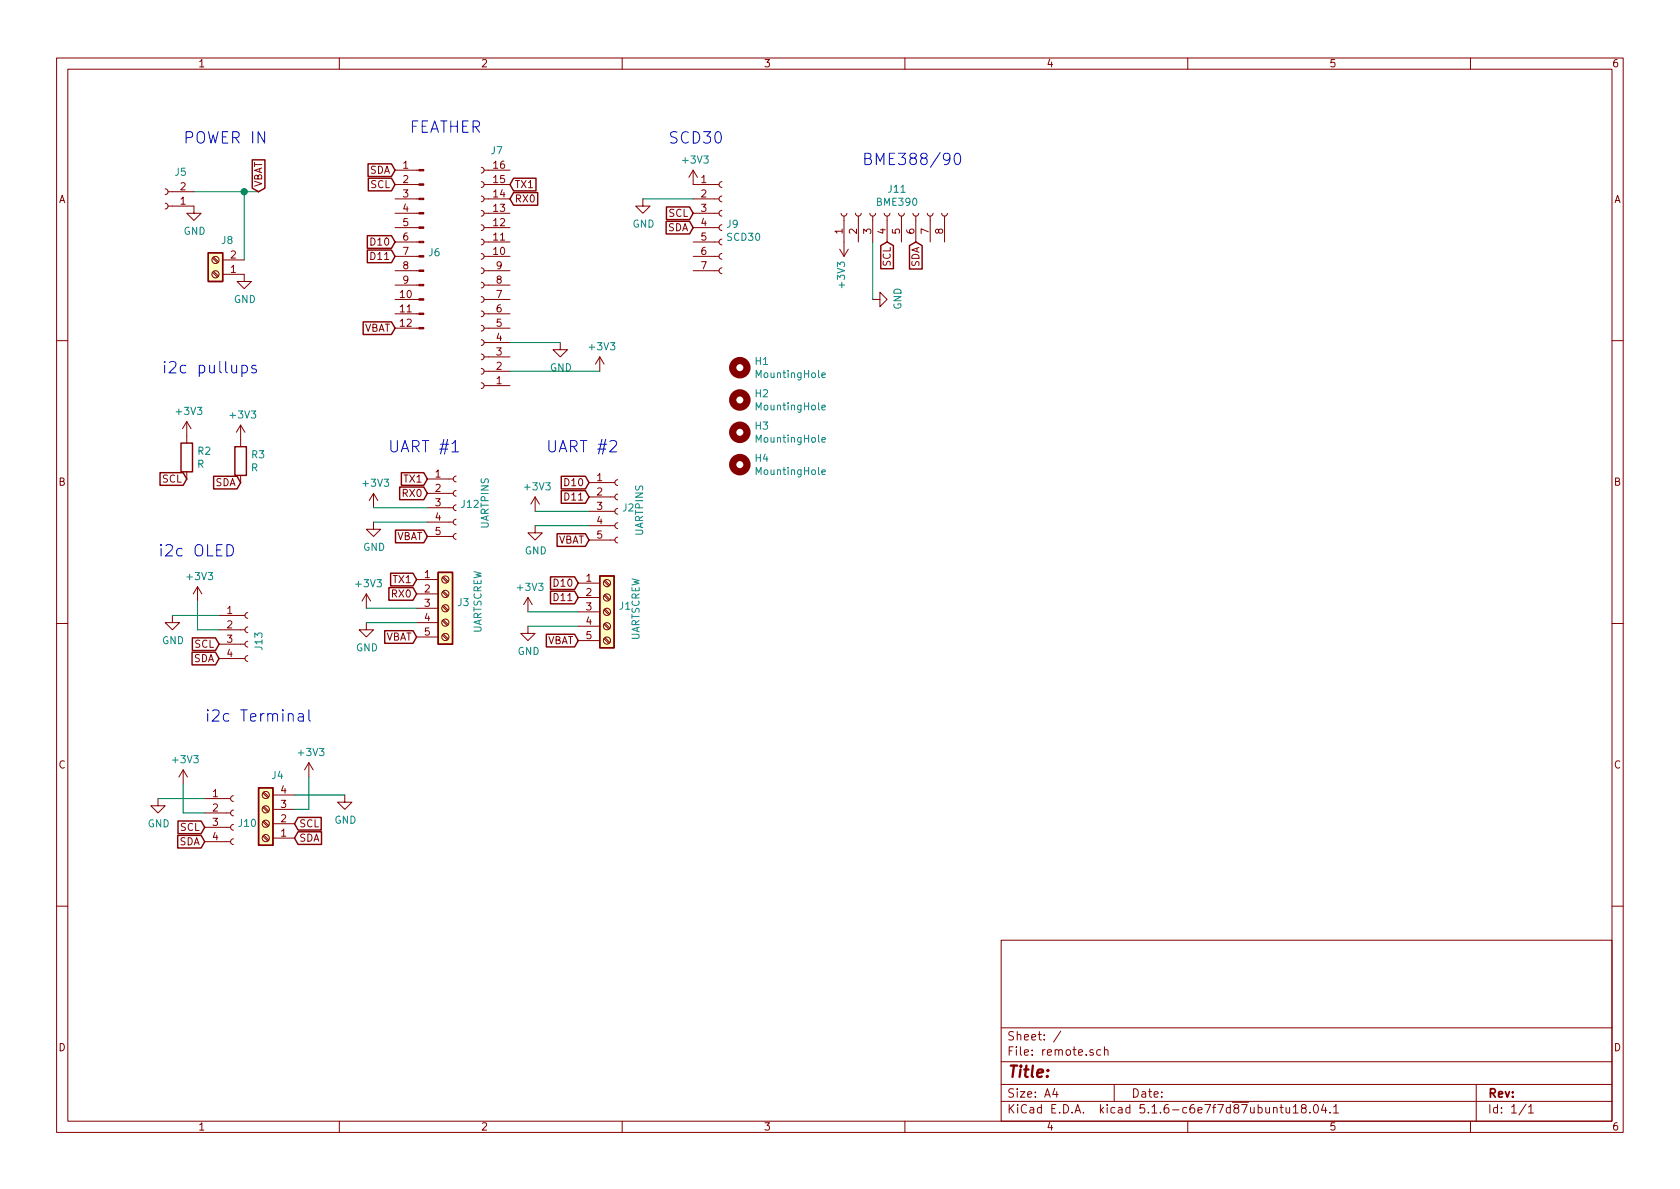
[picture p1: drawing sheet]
<svg xmlns="http://www.w3.org/2000/svg" width="297mm" height="210mm" viewBox="0 0 297 210" stroke-linecap="round" stroke-linejoin="round" font-family="sans-serif">
<g fill="none" stroke="#840000" stroke-width=".18">
<path d="M10 10.3h277v189.9h-277zM12 12.2h273v186.1h-273zM60 10.3v1.9M110 10.3v1.9M160 10.3v1.9M210 10.3v1.9M260 10.3v1.9M29.2 33.4l.3 .1 .2 .3-.1 .4-.4 .2M29.2 35.9l.3 .2 .2 .2-.1 .5-.4 .2M29.7 36.4h4.6v1.3h1.3l-1.3 1.3-1.3-1.3h1.3M29.7 33.9h4.6M69.8 37.7h4.3"/>
<path d="M69.8 35.2h4.3M69.8 32.6h4.3M69.8 30.1h4.3M85.1 29.6l.3 .1 .2 .3-.1 .4-.4 .2M85.1 32.1l.3 .2 .2 .2-.1 .5-.4 .1M85.1 34.7l.3 .1 .2 .3-.1 .4-.4 .2M85.1 37.2l.3 .1 .2 .3-.1 .4-.4 .2M85.1 39.7l.3 .2 .2 .3-.1 .4-.4 .2M85.6 37.7h4.6M85.6 35.2h4.6M85.6 32.6h4.6M85.6 30.1h4.6"/>
<path d="M113.7 35.2v1.2h1.2l-1.2 1.3-1.3-1.3h1.3M122.6 30.1l-.8 1.3M122.6 30.1v2.5h4.5M122.6 30.1l.7 1.3M122.6 37.7h4.5M122.6 35.2h4.5M127.6 39.7l-.3 .1-.2 .4 .1 .4 .4 .2M127.6 37.2l-.3 .1-.2 .3 .1 .4 .4 .2M127.6 34.7l-.3 .1-.2 .3 .1 .4 .4 .2M127.6 32.1l-.3 .1-.2 .4 .1 .3 .4 .2M148.7 37.7l.1 .3 .3 .2 .4-.1 .2-.4M149.2 38.2v7.1"/>
<path d="M151.3 37.7l.1 .3 .3 .2 .4-.1 .2-.4M151.8 38.2v4.6M153.8 37.7l.1 .3 .3 .2 .4-.1 .2-.4M154.3 38.2v4.6M156.3 37.7l.1 .3 .4 .2 .3-.1 .3-.4M156.8 38.2v4.6M158.9 37.7l.1 .3 .3 .2 .4-.1 .2-.4M159.4 38.2v4.6M161.4 37.7l.1 .3 .3 .2 .4-.1 .2-.4M161.9 38.2v4.6M164 37.7l.1 .3 .3 .2 .4-.1 .2-.4M164.5 38.2v4.6"/>
<path d="M166.5 37.7l.1 .3 .3 .2 .4-.1 .2-.4M167 38.2v4.6M37.6 45.6l.9 .9M37.6 48.2l.9 .8M37.8 45.5l.8 .8M37.8 48l.8 .8M39.4 48.5h3.8v1.3h1.2l-1.2 1.2-1.3-1.2h1.3M39.4 46h3.8M69.8 47.9h4.3M69.8 45.3h4.3M69.8 42.8h4.3M69.8 40.3h4.3"/>
<path d="M69.8 58h4.3M69.8 55.5h4.3M69.8 53h4.3M69.8 50.4h4.3M85.1 42.3l.3 .1 .2 .3-.1 .4-.4 .2M85.1 44.8l.3 .2 .2 .2-.1 .5-.4 .1M85.1 47.4l.3 .1 .2 .3-.1 .4-.4 .2M85.1 49.9l.3 .1 .2 .3-.1 .4-.4 .2M85.1 52.4l.3 .2 .2 .3-.1 .4-.4 .2M85.1 55l.3 .1 .2 .3-.1 .4-.4 .2M85.1 57.5l.3 .2 .2 .2-.1 .5-.4 .1M85.6 47.9h4.6"/>
<path d="M85.6 45.3h4.6M85.6 42.8h4.6M85.6 40.3h4.6M85.6 58h4.6M85.6 55.5h4.6M85.6 53h4.6M85.6 50.4h4.6M122.6 47.9h4.5M122.6 45.3h4.5M122.6 42.8h4.5M122.6 40.3h4.5M127.6 47.4l-.3 .1-.2 .3 .1 .4 .4 .2"/>
<path d="M127.6 44.8l-.3 .1-.2 .4 .1 .3 .4 .2M127.6 42.3l-.3 .1-.2 .3 .1 .4 .4 .2M148.5 44.1l.7 1.2M150 44.1l-.8 1.2M154.3 53h1.3v-1.3l1.2 1.3-1.2 1.2v-1.2M10 60.2h2M33 74.5l-.7 1.3M33 74.5v3.9M33 74.5l.8 1.3M42.5 75.2v3.8M42.5 75.2l-.7 1.2M42.5 75.2l.8 1.2"/>
<path d="M85.1 60.1l.3 .1 .2 .3-.1 .4-.4 .2M85.1 62.6l.3 .1 .2 .3-.1 .4-.4 .2M85.1 65.1l.3 .2 .2 .3-.1 .4-.4 .2M85.1 67.7l.3 .1 .2 .3-.1 .4-.4 .2M85.6 60.6h4.6M85.6 63.1h4.6M85.6 65.7h4.6M85.6 68.2h4.6M99.1 60.6v1.2h1.2l-1.2 1.3-1.3-1.3h1.3M106 63.1l-.7 1.3M106 63.1v2.6M106 63.1l.8 1.3"/>
<path d="M285 60.2h2M33 83.4v1.3M42.5 84.1v1.2M66 92.3v1.3h1.3l-1.3 1.3-1.2-1.3h1.2M66 87.2l-.7 1.3M66 87.2v2.6M66 87.2l.8 1.3M75.6 94.9h4.5M75.6 92.3h4.5M75.6 89.8h4.5M75.6 87.2h4.5M75.6 84.7h4.5"/>
<path d="M80.6 94.4l-.3 .1-.2 .3 .1 .4 .4 .2M80.6 91.8l-.3 .1-.2 .3 .1 .4 .4 .2M80.6 89.3l-.3 .1-.2 .3 .1 .4 .4 .2M80.6 86.7l-.3 .1-.2 .4 .1 .3 .4 .3M80.6 84.2l-.3 .1-.2 .3 .1 .4 .4 .2M94.6 93v1.2h1.3l-1.3 1.3-1.3-1.3h1.3M94.6 87.9l-.7 1.2M94.6 87.9v2.5M94.6 87.9l.8 1.2M104.1 95.5h4.6M104.1 93h4.6M104.1 90.4h4.6"/>
<path d="M104.1 87.9h4.6M104.1 85.3h4.6M109.2 95l-.3 .1-.2 .3 .1 .4 .4 .2M109.2 92.5l-.3 .1-.2 .3 .1 .4 .4 .2M109.2 89.9l-.3 .1-.2 .3 .1 .4 .4 .2M109.2 87.4l-.3 .1-.2 .3 .1 .4 .4 .2M109.2 84.8l-.3 .1-.2 .4 .1 .3 .4 .2M10 110.3h2M30.5 108.8v1.3h1.2l-1.2 1.3-1.3-1.3h1.3M34.9 103.8l-.7 1.2M34.9 103.8v2.5M34.9 103.8l.8 1.2"/>
<path d="M38.7 116.5h4.6M38.7 113.9h4.6M38.7 111.4h4.6M38.7 108.8h4.6M43.8 115.9l-.3 .1-.2 .4 .1 .4 .4 .2M43.8 113.4l-.3 .1-.2 .3 .1 .4 .4 .2M43.8 110.9l-.3 .1-.2 .3 .1 .4 .4 .2M43.8 108.3l-.3 .1-.2 .4 .1 .3 .4 .2M64.8 110.1v1.3h1.2l-1.2 1.2-1.3-1.2h1.3M64.8 105l-.8 1.3M64.8 105v2.6M64.8 105l.7 1.3"/>
<path d="M73.7 102.5h3.8M73.7 105h3.8M73.7 107.6h3.8M73.7 110.1h3.8M73.7 112.6h3.8M78.2 112.3l.9 .9M78.2 109.8l.9 .8M78.2 107.2l.9 .9M78.2 104.7l.9 .8M78.2 102.2l.9 .8M78.4 112.1l.8 .9M78.4 109.6l.8 .8"/>
<path d="M78.4 107.1l.8 .8M78.4 104.5l.8 .9M78.4 102l.8 .8M93.3 110.7v1.3h1.3l-1.3 1.3-1.2-1.3h1.2M93.3 105.7l-.7 1.2M93.3 105.7v2.5M93.3 105.7l.8 1.2M102.2 103.1h3.8M102.2 105.7h3.8M102.2 108.2h3.8M102.2 110.7h3.8M102.2 113.3h3.8"/>
<path d="M106.8 112.9l.8 .9M106.8 110.4l.8 .8M106.8 107.9l.8 .8M106.8 105.3l.8 .9M106.8 102.8l.8 .8M107 112.8l.8 .8M107 110.2l.8 .9M107 107.7l.8 .8M107 105.2l.8 .8M107 102.6l.8 .8M285 110.3h2M32.4 136.1l-.8 1.3"/>
<path d="M32.4 136.1v2.6M32.4 136.1l.7 1.3M54.6 134.9l-.8 1.2M54.6 134.9v2.5M54.6 134.9l.8 1.2M27.9 141.2v1.3h1.3l-1.3 1.3-1.2-1.3h1.2M36.2 148.8h4.6M36.2 146.3h4.6M36.2 143.8h4.6M36.2 141.2h4.6M41.3 148.3l-.3 .1-.2 .4 .1 .3 .4 .2M41.3 145.8l-.3 .1-.2 .3 .1 .4 .4 .2"/>
<path d="M41.3 143.3l-.3 .1-.2 .3 .1 .4 .4 .2M41.3 140.7l-.3 .1-.2 .3 .1 .4 .4 .2M46.5 140.3l.8 .8M46.5 142.8l.8 .8M46.5 145.3l.8 .9M46.5 147.9l.8 .8M46.7 140.1l.8 .8M46.7 142.6l.8 .9M46.7 145.2l.8 .8M46.7 147.7l.8 .8M48.3 148.2h3.8M48.3 145.7h3.8"/>
<path d="M48.3 143.1h3.8M48.3 140.6h3.8M61 140.6v1.3h1.2l-1.2 1.2-1.3-1.2h1.3M10 160.2h2M177 166.3h108v32h-108zM285 160.2h2M60 198.3v1.9M110 198.3v1.9M160 198.3v1.9M177 194.8h108M177 191.8h108M177 187.8h108"/>
<path d="M177 181.8h108M186.5 192.5l-.4 1h1M186.8 193v1M187.6 182.3l-1.3 2M194.6 185.7l-.4-.1-.3 .3 .1 .6 .2 .1 .4-.1M195.3 185.7a.37 .37 0 0 1 .6 .1v.8M195.3 185.1v1.5M197 191.8v3M210 198.3v1.9M225.2 196l.2-.2 .3 .1 .1 .9M226.3 195.8h.6M226.5 195.3v1.3l.4 .2"/>
<path d="M227.4 195.8l.1 .9 .3 .1 .2-.1M228 195.8v1M228.7 195.8l.4-.5v1.5M228.7 196.8h.8M230.4 196l-.3-.2v-.3a.48 .48 0 0 1 .8 0l-.1 .4-.7 .2v.4l.3 .3h.3l.2-.3v-.4l-.2-.1M231.6 196.7v.1M232.4 195.4l.2-.1a.8 .8 0 0 1 .5 .8 .8 .8 0 0 1-.5 .7 1 1 0 0 1-.2-1.4zM234 195.2l-.3 1.1h.9M234.4 195.8v1M235.2 196.7v.1M235.8 195.8l.4-.5v1.5M235.8 196.8h.9"/>
<path d="M260 198.3v1.9M261 191.8v6.5M269.8 195.2l-1.2 2M270.3 195.8l.4-.5v1.5M270.3 196.8h.8"/>
<circle cx="38.1" cy="48.5" r=".63"/>
<circle cx="38.1" cy="46" r=".63"/>
<circle cx="78.7" cy="107.6" r=".63"/>
<circle cx="78.7" cy="102.5" r=".63"/>
<circle cx="78.7" cy="110.1" r=".63"/>
<circle cx="78.7" cy="112.6" r=".63"/>
<circle cx="78.7" cy="105" r=".63"/>
<circle cx="107.3" cy="110.7" r=".63"/>
<circle cx="107.3" cy="113.3" r=".63"/>
<circle cx="107.3" cy="105.7" r=".63"/>
<circle cx="107.3" cy="103.1" r=".63"/>
<circle cx="107.3" cy="108.2" r=".63"/>
<circle cx="47" cy="140.6" r=".63"/>
<circle cx="47" cy="143.1" r=".63"/>
<circle cx="47" cy="145.7" r=".63"/>
<circle cx="47" cy="148.2" r=".63"/>
</g>
<g fill="none" stroke="#840000" stroke-width=".25">
<path d="M44.6 28.3h2.2v5l-1.1 .6-1.1-.6zM65.1 29h4.1l.6 1.1-.6 1.1h-4.1zM65.1 31.5h4.1l.6 1.1-.6 1.2h-4.1zM90.8 34.1h4.3v2.2h-4.3l-.6-1.1zM90.8 31.5h4v2.3h-4l-.6-1.2zM117.8 39.1h4.1l.7 1.2-.7 1.1h-4.1zM117.8 36.6h4.1l.7 1.1-.7 1.1h-4.1zM36.8 44.7h2.6v5.1h-2.6zM64.2 56.9h5l.6 1.1-.6 1.2h-5zM64.9 44.2h4.3l.6 1.1-.6 1.2h-4.3zM64.9 41.7h4.3l.6 1.1-.6 1.1h-4.3zM155.7 43.4l1.1-.6 1.2 .6v4.1h-2.3z"/>
<path d="M160.8 43.4l1.1-.6 1.1 .6v4.2h-2.2zM32 78.4h2v5h-2zM41.5 79h2.1v5.1h-2.1zM28.3 83.6h4.1l.6 1.1-.6 1.1h-4.1zM37.8 84.2h4.1l.6 1.1-.6 1.2h-4.1zM69.9 93.7h5l.7 1.2-.7 1.1h-5zM70.7 86.1h4.2l.7 1.1-.7 1.2h-4.2zM71 83.6h3.9l.7 1.1-.7 1.1h-3.9zM98.5 94.4h5l.6 1.1-.6 1.1h-5zM99.2 86.8h4.3l.6 1.1-.6 1.1h-4.3zM99.2 84.2h4.3l.6 1.1-.6 1.2h-4.3zM34 115.3h4.1l.6 1.2-.6 1.1h-4.1z"/>
<path d="M34 112.8h4.1l.6 1.1-.6 1.1h-4.1zM68 111.5h5l.7 1.1-.7 1.2h-5zM68.8 103.9h4.2l.7 1.1-.7 1.1h-4.2zM69.1 101.4h3.9l.7 1.1-.7 1.1h-3.9zM77.5 101.2h2.5v12.7h-2.5zM96.6 112.2h5l.6 1.1-.6 1.1h-5zM97.3 104.5h4.3l.6 1.2-.6 1.1h-4.3zM97.3 102h4.3l.6 1.1-.6 1.1h-4.3zM106 101.8h2.6v12.7h-2.6zM45.7 139.3h2.6v10.2h-2.6zM31.4 147.7h4.2l.6 1.1-.6 1.2h-4.2zM31.5 145.2h4.1l.6 1.1-.6 1.1h-4.1z"/>
<path d="M52.7 147.1h4.1v2.2h-4.1l-.6-1.1zM52.7 144.5h4.1v2.3h-4.1l-.6-1.1z"/>
</g>
<g fill="none" stroke="#840000" stroke-width="1.3">
<circle cx="130.8" cy="76.4" r="1.27"/>
<circle cx="130.8" cy="65" r="1.27"/>
<circle cx="130.8" cy="70.7" r="1.27"/>
<circle cx="130.8" cy="82.2" r="1.27"/>
</g>
<path d="M145.3 66.3l.6-.1v-.2l-.4-.1-.2 .2 .1 .6h.5M145.3 72.1l.6-.1v-.3l-.4-.1-.2 .2 .1 .6h.5M145.3 77.8l.6-.1v-.3h-.4l-.2 .1 .1 .7h.5M145.3 83.5l.6-.1v-.3h-.4l-.2 .2 .1 .6h.5" fill="none" stroke="#008484" stroke-width=".18"/>
<g fill="#ffffc2" stroke="#ffffc2" stroke-width=".18">
<path d="M77.5 101.2h2.5v12.7h-2.5z"/>
<path d="M106 101.8h2.6v12.7h-2.6z"/>
<path d="M45.7 139.3h2.6v10.2h-2.6z"/>
<path d="M36.8 44.7h2.6v5.1h-2.6z"/>
</g>
<g fill="#840000" stroke="#840000" stroke-width=".18">
<path d="M74.1 57.9h.8v.3h-.8z"/>
<path d="M74.1 55.4h.8v.2h-.8z"/>
<path d="M74.1 52.8h.8v.3h-.8z"/>
<path d="M74.1 50.3h.8v.2h-.8z"/>
<path d="M74.1 47.7h.8v.3h-.8z"/>
<path d="M74.1 45.2h.8v.3h-.8z"/>
<path d="M74.1 42.7h.8v.2h-.8z"/>
<path d="M74.1 40.1h.8v.3h-.8z"/>
<path d="M74.1 37.6h.8v.2h-.8z"/>
<path d="M74.1 35h.8v.3h-.8z"/>
<path d="M74.1 32.5h.8v.3h-.8z"/>
<path d="M74.1 30h.8v.2h-.8z"/>
</g>
<g fill="none" stroke="#008400" stroke-width=".18">
<path d="M34.3 33.9h11.4M43.2 33.9v12.1M113.7 35.2h8.9M154.3 42.8v10.2M90.2 65.7h15.8M90.2 60.6h8.9M66 89.8h9.6M66 92.3h9.6M94.6 93h9.5M94.6 90.4h9.5M30.5 108.8h8.2M34.9 106.3v5.1h3.8"/>
<path d="M64.8 110.1h8.9M64.8 107.6h8.9M93.3 110.7h8.9M93.3 108.2h8.9M32.4 138.7v5.1h3.8M54.6 137.4v5.7h-2.5M27.9 141.2h8.3M52.1 140.6h8.9"/>
</g>
<path d="M167.9 28l-.3 .3h-.4l-.4-.3v-.5l.2-.3 .6-.1 .2 .2a1.34 1.34 0 0 1-.4 1.8h-.4M168.9 27.3a.47 .47 0 0 1 .5-.2 .47 .47 0 0 1 .3 .4 1.04 1.04 0 0 1-.5 1.6 1.23 1.23 0 0 1-.3-1.8zM42.8 64.7l.6-.1 .3 .4v.6l-.2 .2-.1 .1-.6-.1M42.8 64.6v2M45.3 64.7l-.5-.1-.3 .3 .1 .3 .7 .1 .1 .3-.1 .2-.2 .1-.6-.1M79.9 79.9h1.2M107.8 78.1l.4-.2h.4l.3 .2 .1 .4-.1 .3-1.1 1.1h1.2M40.1 96.3a1.05 1.05 0 0 1 1.2 .7 1.05 1.05 0 0 1-.4 1.2l-.8 .1zM52.8 126.3l.2-.1 .5 .1 .1 1.2M53.6 126.7l-.6 .1a.39 .39 0 0 0-.3 .3 .39 .39 0 0 0 .3 .4l.6-.1M54.6 125.5v1.7l.3 .3" fill="none" stroke="#0000c2" stroke-width=".18"/>
<circle cx="43.2" cy="33.9" r=".51" fill="#008400" stroke="#008400" stroke-width=".25"/>
<g font-size="2.8" fill="#0000c2">
<text x="72.4" y="23.5">FEATHER</text>
<text x="32.4" y="25.4">POWER IN</text>
<text x="118.1" y="25.4">SCD30</text>
<text x="152.4" y="29.2">BME388/90</text>
<text x="28.6" y="66">i2c pullups</text>
<text x="68.6" y="80">UART #1</text>
<text x="96.5" y="80">UART #2</text>
<text x="27.9" y="98.4">i2c OLED</text>
<text x="36.2" y="127.6">i2c Terminal</text>
</g>
<text font-size="2.8" fill="#840000" x="178" y="190.5">Title:</text>
<g font-size="2.1" fill="#840000">
<text x="178" y="184">Sheet: /</text>
<text x="178" y="186.7">File: remote.sch</text>
<text x="178" y="196.9">KiCad E.D.A. kicad 5.1.6-c6e7f7d87ubuntu18.04.1</text>
<text x="178" y="194.1">Size: A4</text>
<text x="200" y="194.1">Date:</text>
<text x="263" y="194.1">Rev:</text>
<text x="263" y="196.9">Id: 1/1</text>
</g>
<g font-size="1.8" fill="#840000">
<text x="35" y="11.9">1</text>
<text x="85" y="11.9">2</text>
<text x="135" y="11.9">3</text>
<text x="185" y="11.9">4</text>
<text x="235" y="11.9">5</text>
<text x="285" y="11.9">6</text>
<text x="71.3" y="29.8">1</text>
<text x="87.3" y="29.8">16</text>
<text x="10.4" y="35.9">A</text>
<text x="31.9" y="33.6">2</text>
<text x="46.4" y="33.1" transform="rotate(-90 46.4 33.1)">VBAT</text>
<text x="65.3" y="30.7">SDA</text>
<text x="65.5" y="33.3">SCL</text>
<text x="71.3" y="32.4">2</text>
<text x="71.3" y="34.9">3</text>
<text x="87.3" y="34.9">14</text>
<text x="87.3" y="32.4">15</text>
<text x="91" y="35.8">RX0</text>
<text x="91" y="33.3">TX1</text>
<text x="124" y="32.4">1</text>
<text x="124" y="34.9">2</text>
<text x="285.4" y="35.9">A</text>
<text x="31.9" y="36.2">1</text>
<text x="71.3" y="37.5">4</text>
<text x="71.3" y="40">5</text>
<text x="87.3" y="40">12</text>
<text x="87.3" y="37.5">13</text>
<text x="118" y="40.9">SDA</text>
<text x="118.2" y="38.3">SCL</text>
<text x="124" y="37.5">3</text>
<text x="124" y="40">4</text>
<text x="149" y="41.4" transform="rotate(-90 149 41.4)">1</text>
<text x="151.5" y="41.4" transform="rotate(-90 151.5 41.4)">2</text>
<text x="154.1" y="41.4" transform="rotate(-90 154.1 41.4)">3</text>
<text x="156.6" y="41.4" transform="rotate(-90 156.6 41.4)">4</text>
<text x="159.1" y="41.4" transform="rotate(-90 159.1 41.4)">5</text>
<text x="161.7" y="41.4" transform="rotate(-90 161.7 41.4)">6</text>
<text x="164.2" y="41.4" transform="rotate(-90 164.2 41.4)">7</text>
<text x="166.8" y="41.4" transform="rotate(-90 166.8 41.4)">8</text>
<text x="40.8" y="45.7">2</text>
<text x="65.8" y="46">D11</text>
<text x="65.8" y="43.4">D10</text>
<text x="71.3" y="42.5">6</text>
<text x="71.3" y="45.1">7</text>
<text x="71.3" y="47.6">8</text>
<text x="87.3" y="45.1">10</text>
<text x="87.3" y="42.5">11</text>
<text x="87.8" y="47.6">9</text>
<text x="124" y="42.5">5</text>
<text x="124" y="45.1">6</text>
<text x="124" y="47.6">7</text>
<text x="157.5" y="47.1" transform="rotate(-90 157.5 47.1)">SCL</text>
<text x="162.6" y="47.3" transform="rotate(-90 162.6 47.3)">SDA</text>
<text x="40.8" y="48.3">1</text>
<text x="70.8" y="52.7">10</text>
<text x="71.3" y="50.2">9</text>
<text x="87.8" y="52.7">7</text>
<text x="87.8" y="50.2">8</text>
<text x="64.2" y="58.7">VBAT</text>
<text x="70.8" y="55.2">11</text>
<text x="70.8" y="57.8">12</text>
<text x="87.8" y="57.8">5</text>
<text x="87.8" y="55.2">6</text>
<text x="87.8" y="65.4">2</text>
<text x="87.8" y="62.9">3</text>
<text x="87.8" y="60.3">4</text>
<text x="87.8" y="67.9">1</text>
<text x="10.4" y="85.9">B</text>
<text x="28.7" y="85.3">SCL</text>
<text x="38" y="86">SDA</text>
<text x="71.3" y="87.9">RX0</text>
<text x="71.5" y="85.3">TX1</text>
<text x="77" y="84.4">1</text>
<text x="77" y="87">2</text>
<text x="77" y="89.5">3</text>
<text x="100.1" y="88.5">D11</text>
<text x="100.1" y="86">D10</text>
<text x="105.6" y="85.1">1</text>
<text x="105.6" y="87.6">2</text>
<text x="285.4" y="85.9">B</text>
<text x="70" y="95.5">VBAT</text>
<text x="77" y="92.1">4</text>
<text x="77" y="94.6">5</text>
<text x="105.6" y="90.2">3</text>
<text x="105.6" y="92.7">4</text>
<text x="105.6" y="95.2">5</text>
<text x="98.5" y="96.1">VBAT</text>
<text x="69.4" y="105.7">RX0</text>
<text x="69.6" y="103.1">TX1</text>
<text x="75.1" y="102.2">1</text>
<text x="75.1" y="104.8">2</text>
<text x="75.1" y="107.3">3</text>
<text x="98.2" y="106.3">D11</text>
<text x="98.2" y="103.8">D10</text>
<text x="103.7" y="102.9">1</text>
<text x="103.7" y="105.4">2</text>
<text x="103.7" y="107.9">3</text>
<text x="40.2" y="108.6">1</text>
<text x="40.2" y="111.1">2</text>
<text x="40.2" y="113.7">3</text>
<text x="68" y="113.3">VBAT</text>
<text x="75.1" y="109.8">4</text>
<text x="75.1" y="112.4">5</text>
<text x="96.6" y="113.9">VBAT</text>
<text x="103.7" y="110.5">4</text>
<text x="103.7" y="113">5</text>
<text x="34.2" y="117.1">SDA</text>
<text x="34.4" y="114.5">SCL</text>
<text x="40.2" y="116.2">4</text>
<text x="10.4" y="135.9">C</text>
<text x="285.4" y="135.9">C</text>
<text x="37.6" y="141">1</text>
<text x="37.6" y="143.5">2</text>
<text x="49.7" y="142.9">3</text>
<text x="49.7" y="140.3">4</text>
<text x="31.7" y="149.5">SDA</text>
<text x="31.9" y="146.9">SCL</text>
<text x="37.6" y="146">3</text>
<text x="37.6" y="148.6">4</text>
<text x="49.7" y="147.9">1</text>
<text x="49.7" y="145.4">2</text>
<text x="52.9" y="148.8">SDA</text>
<text x="52.9" y="146.3">SCL</text>
<text x="10.4" y="185.9">D</text>
<text x="285.4" y="185.9">D</text>
<text x="35" y="199.9">1</text>
<text x="85" y="199.9">2</text>
<text x="135" y="199.9">3</text>
<text x="185" y="199.9">4</text>
<text x="235" y="199.9">5</text>
<text x="285" y="199.9">6</text>
</g>
<g font-size="1.8" fill="#008484">
<text x="86.9" y="27.3">J7</text>
<text x="120.9" y="28.9">+3V3</text>
<text x="31" y="31.1">J5</text>
<text x="157.1" y="34.1">J11</text>
<text x="32.5" y="41.5">GND</text>
<text x="111.8" y="40.3">GND</text>
<text x="128.5" y="40.3">J9</text>
<text x="155.2" y="36.4">BME390</text>
<text x="39.2" y="43.1">J8</text>
<text x="75.8" y="45.3">J6</text>
<text x="128.7" y="42.6">SCD30</text>
<text x="41.4" y="53.6">GND</text>
<text x="149.4" y="50.7" transform="rotate(-90 149.4 50.7)">+3V3</text>
<text x="159.4" y="54.8" transform="rotate(-90 159.4 54.8)">GND</text>
<text x="97.2" y="65.7">GND</text>
<text x="104.3" y="61.9">+3V3</text>
<text x="133.6" y="64.5">H1</text>
<text x="133.6" y="70.3">H2</text>
<text x="133.9" y="66.8">MountingHole</text>
<text x="31.3" y="73.4">+3V3</text>
<text x="40.8" y="74">+3V3</text>
<text x="133.6" y="76">H3</text>
<text x="133.9" y="72.6">MountingHole</text>
<text x="34.9" y="82.7">R</text>
<text x="35" y="80.4">R2</text>
<text x="44.4" y="83.4">R</text>
<text x="44.5" y="81">R3</text>
<text x="133.6" y="81.7">H4</text>
<text x="133.9" y="78.3">MountingHole</text>
<text x="133.9" y="84">MountingHole</text>
<text x="64.3" y="86.1">+3V3</text>
<text x="81.6" y="89.8">J12</text>
<text x="92.9" y="86.7">+3V3</text>
<text x="86.4" y="93.5" transform="rotate(-90 86.4 93.5)">UARTPINS</text>
<text x="110.1" y="90.4">J2</text>
<text x="113.7" y="94.8" transform="rotate(-90 113.7 94.8)">UARTPINS</text>
<text x="64.2" y="97.4">GND</text>
<text x="92.8" y="98">GND</text>
<text x="33.2" y="102.6">+3V3</text>
<text x="63.1" y="103.9">+3V3</text>
<text x="81" y="107.2">J3</text>
<text x="91.6" y="104.5">+3V3</text>
<text x="109.6" y="107.8">J1</text>
<text x="28.7" y="113.9">GND</text>
<text x="85.1" y="112.2" transform="rotate(-90 85.1 112.2)">UARTSCREW</text>
<text x="113.1" y="113.4" transform="rotate(-90 113.1 113.4)">UARTSCREW</text>
<text x="46.4" y="114.9" transform="rotate(-90 46.4 114.9)">J13</text>
<text x="62.9" y="115.2">GND</text>
<text x="91.5" y="115.8">GND</text>
<text x="30.7" y="135">+3V3</text>
<text x="48.1" y="137.8">J4</text>
<text x="52.9" y="133.7">+3V3</text>
<text x="26.1" y="146.3">GND</text>
<text x="42.3" y="146.2">J10</text>
<text x="59.1" y="145.7">GND</text>
</g>
</svg>
